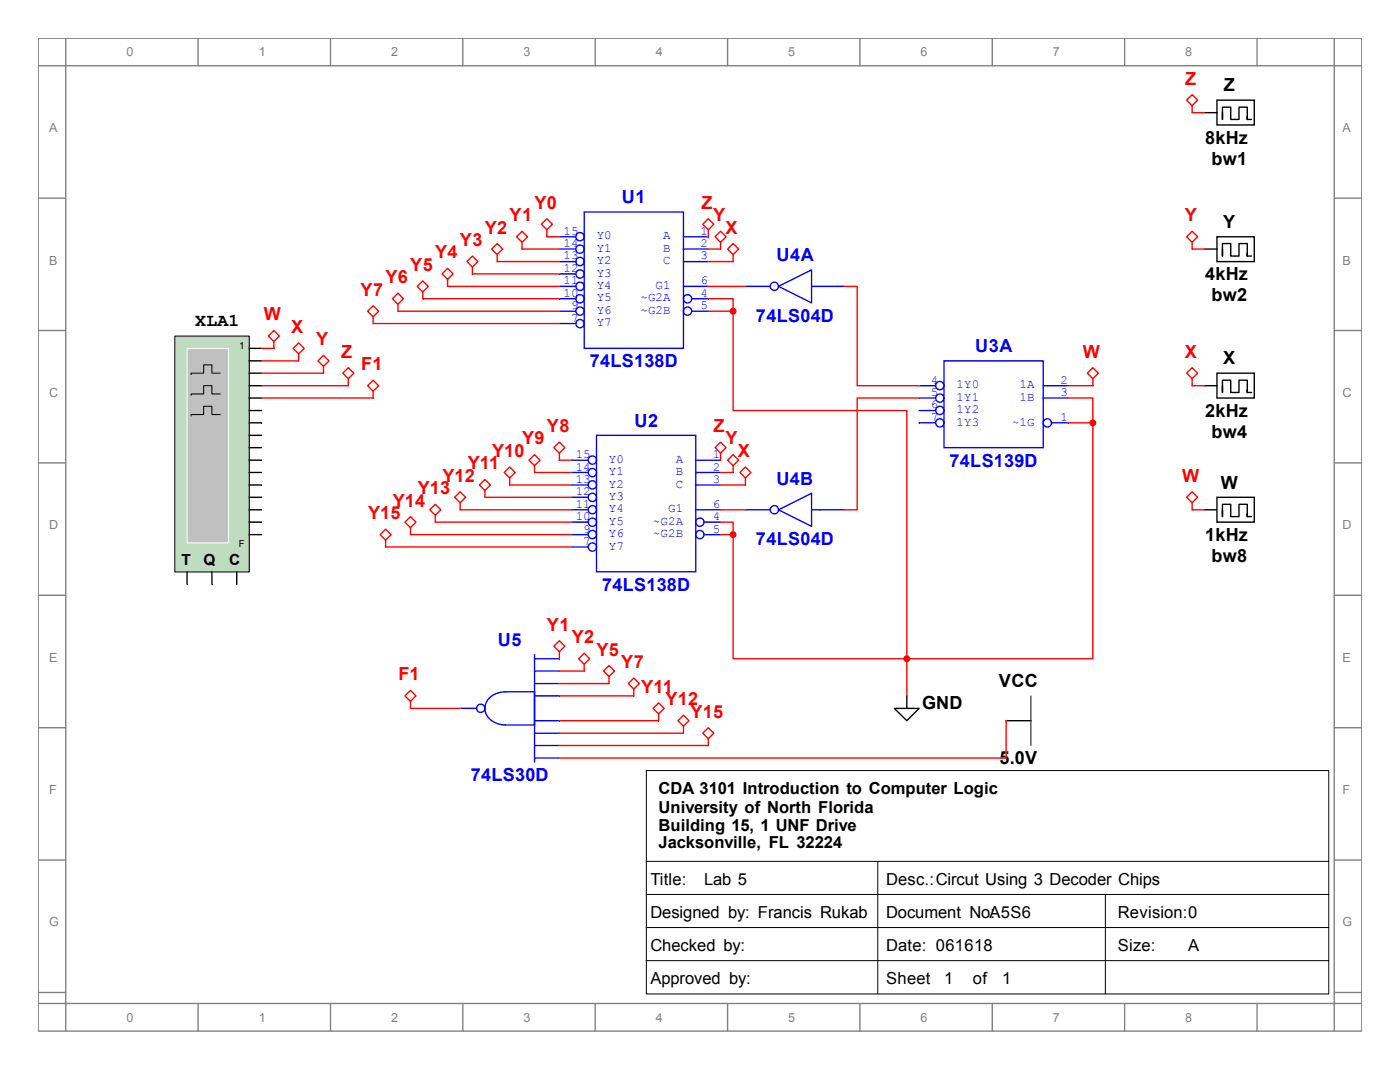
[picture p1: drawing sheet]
<svg xmlns="http://www.w3.org/2000/svg" width="279mm" height="216mm" viewBox="0 0 279 216" stroke-linecap="round" stroke-linejoin="round" font-family="sans-serif">
<g fill="none" stroke="#808080" stroke-width=".28">
<path d="M7.6 7.6h264.2v198.1h-264.2zM7.6 13.1h264.2M13.1 7.6v198.1M39.5 7.6v5.5M66 7.6v5.5M92.4 7.6v5.5M118.8 7.6v5.5M145.2 7.6v5.5M171.6 7.6v5.5M198 7.6v5.5M224.5 7.6v5.5M250.9 7.6v5.5"/>
<path d="M266.3 7.6v198.1M7.6 39.5h5.5M266.3 39.5h5.5M7.6 66h5.5M266.3 66h5.5M7.6 92.4h5.5M266.3 92.4h5.5M7.6 118.8h5.5M266.3 118.8h5.5M7.6 145.2h5.5M266.3 145.2h5.5M7.6 171.6h5.5"/>
<path d="M266.3 171.6h5.5M7.6 198h5.5M266.3 198h5.5M7.6 200.2h264.2M39.5 200.2v5.5M66 200.2v5.5M92.4 200.2v5.5M118.8 200.2v5.5M145.2 200.2v5.5M171.6 200.2v5.5M198 200.2v5.5M224.5 200.2v5.5"/>
<path d="M250.9 200.2v5.5"/>
</g>
<path d="M129 153.8h136.2v44.5h-136.2zM128.9 171.9h136.3M128.9 178.5h136.3M175.2 171.9v26.4M220.6 178.5v19.8M128.9 185.1h136.3M128.9 191.7h136.3" fill="none" stroke="#000" stroke-width=".2"/>
<path d="M116.6 42.3h19.8v27.2h-19.8z" fill="none" stroke="#00f" stroke-width=".28"/>
<g fill="none" stroke="#00f" stroke-width=".28">
<path d="M111.6 47.2h3.3"/>
<circle cx="115.8" cy="47.2" r=".83"/>
</g>
<g fill="none" stroke="#00f" stroke-width=".28">
<path d="M111.6 49.7h3.3"/>
<circle cx="115.8" cy="49.7" r=".83"/>
</g>
<g fill="none" stroke="#00f" stroke-width=".28">
<path d="M111.6 52.2h3.3"/>
<circle cx="115.8" cy="52.2" r=".83"/>
</g>
<g fill="none" stroke="#00f" stroke-width=".28">
<path d="M111.6 54.7h3.3"/>
<circle cx="115.8" cy="54.7" r=".83"/>
</g>
<g fill="none" stroke="#00f" stroke-width=".28">
<path d="M111.6 57.1h3.3"/>
<circle cx="115.8" cy="57.1" r=".83"/>
</g>
<g fill="none" stroke="#00f" stroke-width=".28">
<path d="M111.6 59.6h3.3"/>
<circle cx="115.8" cy="59.6" r=".83"/>
</g>
<g fill="none" stroke="#00f" stroke-width=".28">
<path d="M111.6 62.1h3.3"/>
<circle cx="115.8" cy="62.1" r=".83"/>
</g>
<g fill="none" stroke="#00f" stroke-width=".28">
<path d="M111.6 64.6h3.3"/>
<circle cx="115.8" cy="64.6" r=".83"/>
</g>
<path d="M136.4 47.2h5" fill="none" stroke="#00f" stroke-width=".28"/>
<path d="M136.4 49.7h5" fill="none" stroke="#00f" stroke-width=".28"/>
<path d="M136.4 52.2h5" fill="none" stroke="#00f" stroke-width=".28"/>
<path d="M136.4 57.1h5" fill="none" stroke="#00f" stroke-width=".28"/>
<g fill="none" stroke="#00f" stroke-width=".28">
<path d="M138 59.6h3.4"/>
<circle cx="137.2" cy="59.6" r=".83"/>
</g>
<g fill="none" stroke="#00f" stroke-width=".28">
<path d="M138 62.1h3.4M119 86.9h19.9v27.2h-19.9z"/>
<circle cx="137.2" cy="62.1" r=".83"/>
</g>
<g fill="none" stroke="#00f" stroke-width=".28">
<path d="M114.1 91.8h3.3"/>
<circle cx="118.2" cy="91.8" r=".82"/>
</g>
<g fill="none" stroke="#00f" stroke-width=".28">
<path d="M114.1 94.3h3.3"/>
<circle cx="118.2" cy="94.3" r=".82"/>
</g>
<g fill="none" stroke="#00f" stroke-width=".28">
<path d="M114.1 96.8h3.3"/>
<circle cx="118.2" cy="96.8" r=".82"/>
</g>
<g fill="none" stroke="#00f" stroke-width=".28">
<path d="M114.1 99.2h3.3"/>
<circle cx="118.2" cy="99.2" r=".82"/>
</g>
<g fill="none" stroke="#00f" stroke-width=".28">
<path d="M114.1 101.7h3.3"/>
<circle cx="118.2" cy="101.7" r=".82"/>
</g>
<g fill="none" stroke="#00f" stroke-width=".28">
<path d="M114.1 104.2h3.3"/>
<circle cx="118.2" cy="104.2" r=".82"/>
</g>
<g fill="none" stroke="#00f" stroke-width=".28">
<path d="M114.1 106.7h3.3"/>
<circle cx="118.2" cy="106.7" r=".82"/>
</g>
<g fill="none" stroke="#00f" stroke-width=".28">
<path d="M114.1 109.1h3.3"/>
<circle cx="118.2" cy="109.2" r=".82"/>
</g>
<path d="M138.9 91.8h4.9" fill="none" stroke="#00f" stroke-width=".28"/>
<path d="M138.9 94.3h4.9" fill="none" stroke="#00f" stroke-width=".28"/>
<path d="M138.9 96.8h4.9" fill="none" stroke="#00f" stroke-width=".28"/>
<path d="M138.9 101.7h4.9" fill="none" stroke="#00f" stroke-width=".28"/>
<g fill="none" stroke="#00f" stroke-width=".28">
<path d="M140.5 104.2h3.3"/>
<circle cx="139.7" cy="104.2" r=".82"/>
</g>
<g fill="none" stroke="#00f" stroke-width=".28">
<path d="M188.4 72h19.8v17.3h-19.8zM140.5 106.7h3.3"/>
<circle cx="139.7" cy="106.7" r=".82"/>
</g>
<g fill="none" stroke="#00f" stroke-width=".28">
<path d="M183.4 77h3.3"/>
<circle cx="187.6" cy="76.9" r=".82"/>
</g>
<g fill="none" stroke="#00f" stroke-width=".28">
<path d="M183.4 79.4h3.3"/>
<circle cx="187.6" cy="79.4" r=".82"/>
</g>
<g fill="none" stroke="#00f" stroke-width=".28">
<path d="M183.4 81.9h3.3"/>
<circle cx="187.6" cy="81.9" r=".82"/>
</g>
<g fill="none" stroke="#00f" stroke-width=".28">
<path d="M183.4 84.4h3.3"/>
<circle cx="187.6" cy="84.4" r=".82"/>
</g>
<path d="M208.2 77h4.9" fill="none" stroke="#00f" stroke-width=".28"/>
<path d="M208.2 79.4h4.9" fill="none" stroke="#00f" stroke-width=".28"/>
<g fill="none" stroke="#00f" stroke-width=".28">
<path d="M209.8 84.4h3.3"/>
<circle cx="209" cy="84.4" r=".82"/>
</g>
<g fill="none" stroke="#000" stroke-width=".28">
<path d="M242.9 20h7.4v4.9h-7.4zM240.4 22.5h2.5M244 22.5v1.3v-2.4h1.6v2.4h1.7v-2.4h1.6v2.4v-.5M248.9 23.8h.9M240.4 49.7h2.5M242.9 47.2h7.4v5h-7.4zM244 49.7v1.4v-2.5h1.6v2.5h1.7v-2.5h1.6v2.5v-.6M248.9 51.1h.9M240.4 77h2.5M242.9 74.5h7.4v4.9h-7.4zM244 77v1.3v-2.4h1.6v2.4h1.7v-2.4h1.6v2.4v-.5M248.9 78.3h.9"/>
<path d="M242.9 99.2h7.4v5h-7.4zM240.4 101.7h2.5M244 101.7v1.4v-2.5h1.6v2.5h1.7v-2.5h1.6v2.5v-.6M248.9 103.1h.9M181 138.9v2.5M178.5 141.4h4.9l-2.4 2.4zM200.8 143.8h4.9"/>
</g>
<path d="M205.7 138.9v9.9" fill="none" stroke="#000" stroke-width=".2"/>
<path d="M108 44.7l1.1-1.1 1.1 1.1-1.1 1.1z" fill="none" stroke="#f00" stroke-width=".28"/>
<path d="M103.1 47.2l1.1-1.1 1.1 1.1-1.1 1.1zM109.1 45.8v1.4" fill="none" stroke="#f00" stroke-width=".28"/>
<path d="M98.1 49.7l1.1-1.1 1.1 1.1-1.1 1.1zM104.2 48.3v1.4" fill="none" stroke="#f00" stroke-width=".28"/>
<path d="M94.3 51.1l1.1 1.1-1.1 1.1-1.1-1.1zM99.2 50.8v1.4" fill="none" stroke="#f00" stroke-width=".28"/>
<path d="M88.2 54.7l1.1-1.1 1.1 1.1-1.1 1.1zM94.3 53.3v1.4" fill="none" stroke="#f00" stroke-width=".28"/>
<path d="M83.3 57.1l1.1-1.1 1.1 1.1-1.1 1.2zM89.3 55.8v1.3" fill="none" stroke="#f00" stroke-width=".28"/>
<path d="M78.3 59.6l1.1-1.1 1.1 1.1-1.1 1.1zM84.4 58.3v1.3" fill="none" stroke="#f00" stroke-width=".28"/>
<path d="M73.4 62.1l1.1-1.1 1.1 1.1-1.1 1.1zM79.4 60.7v1.4" fill="none" stroke="#f00" stroke-width=".28"/>
<path d="M84.4 59.6h27.2M89.3 57.1h22.3M94.3 54.7h17.3M99.2 52.2h12.4M104.2 49.7h7.4M109.1 47.2h2.5M74.5 63.2v1.4h37.1M79.4 62.1h32.2M110.5 89.3l1.1-1.1 1.1 1.1-1.1 1.1z" fill="none" stroke="#f00" stroke-width=".28"/>
<path d="M105.6 91.8l1.1-1.1 1.1 1.1-1.1 1.1zM111.6 90.4v1.4" fill="none" stroke="#f00" stroke-width=".28"/>
<path d="M100.6 94.3l1.1-1.1 1.1 1.1-1.1 1.1zM106.7 92.9v1.4" fill="none" stroke="#f00" stroke-width=".28"/>
<path d="M95.7 96.8l1.1-1.1 1.1 1.1-1.1 1.1zM101.7 95.4v1.4" fill="none" stroke="#f00" stroke-width=".28"/>
<path d="M90.7 99.2l1.1-1.1 1.1 1.1-1.1 1.1zM96.8 97.9v1.3" fill="none" stroke="#f00" stroke-width=".28"/>
<path d="M85.8 101.7l1.1-1.1 1.1 1.1-1.1 1.1zM91.8 100.3v1.4" fill="none" stroke="#f00" stroke-width=".28"/>
<path d="M80.8 104.2l1.1-1.1 1.1 1.1-1.1 1.1zM86.9 102.8v1.4" fill="none" stroke="#f00" stroke-width=".28"/>
<path d="M75.9 106.7l1.1-1.1 1.1 1.1-1.1 1.1zM81.9 105.3v1.4" fill="none" stroke="#f00" stroke-width=".28"/>
<path d="M96.8 99.2h17.3M101.7 96.8h12.4M106.7 94.3h7.4M111.6 91.8h2.5M77 107.8v1.3h37.1M81.9 106.7h32.2M86.9 104.2h27.2M91.8 101.7h22.3" fill="none" stroke="#f00" stroke-width=".28"/>
<circle cx="218.1" cy="84.4" r=".55" fill="#f00"/>
<g fill="none" stroke="#f00" stroke-width=".28">
<path d="M213.1 79.4h5v5h-5"/>
<circle cx="218.1" cy="84.4" r=".55"/>
</g>
<g fill="none" stroke="#00f" stroke-width=".28">
<path d="M155.4 57.1l6.6-3.3v6.7zM162 57.1h1.6"/>
<circle cx="154.5" cy="57.1" r=".82"/>
</g>
<path d="M148.8 57.1h4.9" fill="none" stroke="#00f" stroke-width=".28"/>
<g fill="none" stroke="#00f" stroke-width=".28">
<path d="M163.6 57.1h5M155.4 101.7l6.6-3.3v6.6zM162 101.7h1.6"/>
<circle cx="154.5" cy="101.7" r=".82"/>
</g>
<path d="M148.8 101.7h4.9" fill="none" stroke="#00f" stroke-width=".28"/>
<path d="M163.6 101.7h5" fill="none" stroke="#00f" stroke-width=".28"/>
<path d="M141.4 57.1h7.4M168.6 57.1h2.5v19.9h12.3M183.4 79.4h-12.3v22.3h-2.5M143.8 101.7h5" fill="none" stroke="#f00" stroke-width=".28"/>
<circle cx="181" cy="131.4" r=".56" fill="#f00"/>
<g fill="none" stroke="#f00" stroke-width=".28">
<path d="M218.1 84.4v47h-37.1v7.5"/>
<circle cx="181" cy="131.4" r=".56"/>
</g>
<circle cx="146.3" cy="106.7" r=".56" fill="#f00"/>
<g fill="none" stroke="#f00" stroke-width=".28">
<path d="M236.8 20l1.1-1.1 1.1 1.1-1.1 1.1zM143.8 106.7h2.5"/>
<circle cx="146.3" cy="106.7" r=".56"/>
</g>
<path d="M237.9 21.1v1.4M236.8 47.2l1.1-1.1 1.1 1.1-1.1 1.1z" fill="none" stroke="#f00" stroke-width=".28"/>
<path d="M237.9 48.3v1.4M236.8 74.5l1.1-1.1 1.1 1.1-1.1 1.1z" fill="none" stroke="#f00" stroke-width=".28"/>
<path d="M237.9 75.6v1.4M236.8 99.2l1.1-1.1 1.1 1.1-1.1 1.1z" fill="none" stroke="#f00" stroke-width=".28"/>
<path d="M140.3 44.7l1.1-1.1 1.1 1.1-1.1 1.1zM237.9 100.3v1.4" fill="none" stroke="#f00" stroke-width=".28"/>
<path d="M141.4 47.2h.1M141.4 45.8v1.4M142.7 47.2l1.1-1.1 1.1 1.1-1.1 1.1z" fill="none" stroke="#f00" stroke-width=".28"/>
<path d="M143.8 48.3v1.4h-2.4M145.2 49.7l1.1-1.1 1.1 1.1-1.1 1.1z" fill="none" stroke="#f00" stroke-width=".28"/>
<path d="M146.3 50.8v1.4h-4.9M142.7 89.3l1.1-1.1 1.1 1.1-1.1 1.1z" fill="none" stroke="#f00" stroke-width=".28"/>
<path d="M143.8 90.4v1.4M145.2 91.8l1.1-1.1 1.1 1.1-1.1 1.1z" fill="none" stroke="#f00" stroke-width=".28"/>
<path d="M146.3 92.9v1.4M147.7 94.3l1.1-1.1 1.1 1.1-1.1 1.1z" fill="none" stroke="#f00" stroke-width=".28"/>
<path d="M143.8 94.3h2.5M148.8 95.4v1.4h-5M143.8 104.2h2.5v2.5" fill="none" stroke="#f00" stroke-width=".28"/>
<circle cx="146.3" cy="62.1" r=".56" fill="#f00"/>
<g fill="none" stroke="#f00" stroke-width=".28">
<path d="M141.4 59.6h4.9v2.5M141.4 62.1h4.9M146.3 62.1v19.8h34.7v49.5"/>
<circle cx="146.3" cy="62.1" r=".56"/>
</g>
<path d="M97.5 139.5a4.4 4.4 0 0 1 3.4-1.5h5.8v6.7h-5.8a3.8 3.8 0 0 1-4.1-3.3l.1-.7zM106.7 130.6v21.5" fill="none" stroke="#00f" stroke-width=".28"/>
<path d="M106.7 131.4h4.9" fill="none" stroke="#00f" stroke-width=".28"/>
<path d="M106.7 133.9h4.9" fill="none" stroke="#00f" stroke-width=".28"/>
<path d="M106.7 136.4h4.9" fill="none" stroke="#00f" stroke-width=".28"/>
<path d="M106.7 138.9h4.9" fill="none" stroke="#00f" stroke-width=".28"/>
<g fill="none" stroke="#00f" stroke-width=".28">
<path d="M91.8 141.4h3.3"/>
<circle cx="95.9" cy="141.3" r=".83"/>
</g>
<path d="M106.7 143.8h4.9" fill="none" stroke="#00f" stroke-width=".28"/>
<path d="M106.7 146.3h4.9" fill="none" stroke="#00f" stroke-width=".28"/>
<path d="M106.7 148.8h4.9" fill="none" stroke="#00f" stroke-width=".28"/>
<path d="M106.7 151.3h4.9" fill="none" stroke="#00f" stroke-width=".28"/>
<path d="M110.5 128.9l1.1-1.1 1.1 1.1-1.1 1.1z" fill="none" stroke="#f00" stroke-width=".28"/>
<path d="M111.6 131.4h.1M111.6 130v1.4M116.6 130.3l1.1 1.1-1.1 1.1-1.1-1.1z" fill="none" stroke="#f00" stroke-width=".28"/>
<path d="M116.6 132.5v1.4h-5M120.4 133.9l1.1-1.1 1.1 1.1-1.1 1.1z" fill="none" stroke="#f00" stroke-width=".28"/>
<path d="M121.5 135v1.4M125.4 136.4l1.1-1.1 1.1 1.1-1.1 1.1z" fill="none" stroke="#f00" stroke-width=".28"/>
<path d="M126.5 137.5v1.4M130.3 141.4l1.1-1.1 1.1 1.1-1.1 1.1z" fill="none" stroke="#f00" stroke-width=".28"/>
<path d="M131.4 142.5v1.3M135.3 143.8l1.1-1.1 1.1 1.1-1.1 1.1z" fill="none" stroke="#f00" stroke-width=".28"/>
<path d="M136.4 144.9v1.4M140.3 146.3l1.1-1.1 1.1 1.1-1.1 1.1z" fill="none" stroke="#f00" stroke-width=".28"/>
<path d="M217 74.5l1.1-1.1 1.1 1.1-1.1 1.1zM146.3 106.7v24.7h34.7M111.6 138.9h14.9M111.6 136.4h9.9M111.6 146.3h24.8M111.6 143.8h19.8M141.4 147.4v1.4h-29.8M200.8 143.8v7.5h-89.2" fill="none" stroke="#f00" stroke-width=".28"/>
<path d="M218.1 75.6v1.4h-5M80.8 138.9l1.1-1.1 1.1 1.1-1.1 1.1z" fill="none" stroke="#f00" stroke-width=".28"/>
<path d="M81.9 140v1.4h9.9" fill="none" stroke="#f00" stroke-width=".28"/>
<path d="M34.9 67.1h14.8v47h-14.8z" fill="#c0dcc0"/>
<path d="M34.9 67.1h14.8v47h-14.8z" fill="none" stroke="#000" stroke-width=".2"/>
<path d="M37.4 69.6h8.2v38.7h-8.2z" fill="#c0c0c0"/>
<path d="M37.3 69.6h8.3v38.7h-8.3z" fill="none" stroke="#fff" stroke-width=".2"/>
<path d="M43.9 74.5h-1.6v-1.7h-1.7v1.7h-2.5v.3M43.9 78.6h-1.6v-1.6h-1.7v1.6h-2.5v.3M43.9 82.7h-1.6v-1.6h-1.7v1.6h-2.5v.3" fill="none" stroke="#000" stroke-width=".2"/>
<g fill="none" stroke="#000" stroke-width=".28">
<path d="M49.7 69.5h2.5M49.7 72h2.5M49.7 74.5h2.5M49.7 77h2.5M49.7 79.4h2.5M49.7 81.9h2.5M49.7 84.4h2.5M49.7 86.9h2.5M49.7 89.3h2.5M49.7 91.8h2.5M49.7 94.3h2.5M49.7 96.8h2.5"/>
<path d="M49.7 99.2h2.5M37.3 114.1v2.5M42.3 114.1v2.5M47.2 114.1v2.5M49.7 101.7h2.5M49.7 104.2h2.5M49.7 106.7h2.5"/>
</g>
<path d="M53.6 67.1l1.1-1.1 1.1 1.1-1.1 1.1z" fill="none" stroke="#f00" stroke-width=".28"/>
<path d="M54.7 68.2v1.3h-2.5M58.5 69.5l1.1-1.1 1.1 1.1-1.1 1.1z" fill="none" stroke="#f00" stroke-width=".28"/>
<path d="M59.6 70.6v1.4M63.5 72l1.1-1.1 1.1 1.1-1.1 1.1z" fill="none" stroke="#f00" stroke-width=".28"/>
<path d="M64.6 73.1v1.4M68.4 74.5l1.1-1.1 1.1 1.1-1.1 1.1z" fill="none" stroke="#f00" stroke-width=".28"/>
<path d="M69.5 75.6v1.4M73.4 77l1.1-1.1 1.1 1.1-1.1 1.1z" fill="none" stroke="#f00" stroke-width=".28"/>
<path d="M237.9 22.5h2.5M237.9 49.7h2.5M52.2 77h17.3M52.2 74.5h12.4M52.2 72h7.4M74.5 78.1v1.3h-22.3M237.9 77h2.5M237.9 101.7h2.5" fill="none" stroke="#f00" stroke-width=".28"/>
<g font-size="3.6" fill="#f00">
<text x="236.5" y="16.9">Z</text>
<text x="106.6" y="41.7">Y0</text>
<text x="140" y="41.7">Z</text>
<text x="96.7" y="46.6">Y2</text>
<text x="101.7" y="44.1">Y1</text>
<text x="142.3" y="44.1">Y</text>
<text x="144.8" y="46.6">X</text>
<text x="236.4" y="44.1">Y</text>
<text x="86.8" y="51.6">Y4</text>
<text x="91.8" y="49.1">Y3</text>
<text x="72" y="59">Y7</text>
<text x="76.9" y="56.5">Y6</text>
<text x="81.9" y="54">Y5</text>
<text x="52.7" y="63.9">W</text>
<text x="58.1" y="66.4">X</text>
<text x="63.1" y="68.9">Y</text>
<text x="68.1" y="71.4">Z</text>
<text x="216.1" y="71.4">W</text>
<text x="236.4" y="71.4">X</text>
<text x="72.1" y="73.8">F1</text>
<text x="104.2" y="88.7">Y9</text>
<text x="109.1" y="86.2">Y8</text>
<text x="142.4" y="86.2">Z</text>
<text x="144.8" y="88.7">Y</text>
<text x="93.3" y="93.6">Y11</text>
<text x="98.2" y="91.2">Y10</text>
<text x="147.3" y="91.2">X</text>
<text x="78.4" y="101.1">Y14</text>
<text x="83.4" y="98.6">Y13</text>
<text x="88.3" y="96.1">Y12</text>
<text x="235.9" y="96.1">W</text>
<text x="73.5" y="103.5">Y15</text>
<text x="109.1" y="125.9">Y1</text>
<text x="114.1" y="128.3">Y2</text>
<text x="119" y="130.8">Y5</text>
<text x="79.5" y="135.8">F1</text>
<text x="124" y="133.3">Y7</text>
<text x="128" y="138.2">Y11</text>
<text x="132.8" y="140.7">Y12</text>
<text x="137.8" y="143.2">Y15</text>
</g>
<g font-size="3.6">
<text x="244.2" y="18.2">Z</text>
<text x="240.5" y="28.7">8kHz</text>
<text x="241.8" y="32.9">bw1</text>
<text x="244.1" y="45.5">Y</text>
<text x="240.5" y="56">4kHz</text>
<text x="38.9" y="65.1">XLA1</text>
<text x="241.8" y="60.1">bw2</text>
<text x="244.1" y="72.7">X</text>
<text x="240.5" y="83.2">2kHz</text>
<text x="241.8" y="87.3">bw4</text>
<text x="243.6" y="97.5">W</text>
<text x="240.5" y="107.9">1kHz</text>
<text x="241.8" y="112.1">bw8</text>
<text x="199.3" y="137.1">VCC</text>
<text x="184" y="141.5">GND</text>
<text x="199.5" y="152.5">5.0V</text>
</g>
<g font-size="3.6" fill="#00f">
<text x="124.1" y="40.6">U1</text>
<text x="155" y="52.1">U4A</text>
<text x="150.9" y="64.2">74LS04D</text>
<text x="194.6" y="70.3">U3A</text>
<text x="117.7" y="73.3">74LS138D</text>
<text x="126.7" y="85.1">U2</text>
<text x="189.5" y="93.1">74LS139D</text>
<text x="155" y="96.7">U4B</text>
<text x="150.9" y="108.8">74LS04D</text>
<text x="120.2" y="117.9">74LS138D</text>
<text x="99.4" y="128.9">U5</text>
<text x="93.9" y="155.8">74LS30D</text>
</g>
<g font-size="3.3">
<text x="131.4" y="158.4">CDA 3101 Introduction to Computer Logic</text>
<text x="131.4" y="162.2">University of North Florida</text>
<text x="131.4" y="165.8">Building 15, 1 UNF Drive</text>
<text x="131.4" y="169.1">Jacksonville, FL 32224</text>
<text x="129.8" y="176.5">Title:</text>
<text x="140.5" y="176.5">Lab 5</text>
<text x="176.9" y="176.5">Desc.:Circut Using 3 Decoder Chips</text>
<text x="129.8" y="183.1">Designed by: Francis Rukab</text>
<text x="176.9" y="183.1">Document No:A5S6</text>
<text x="223.1" y="183.1">Revision:0</text>
<text x="129.8" y="189.7">Checked by:</text>
<text x="176.9" y="189.7">Date: 061618</text>
<text x="223.1" y="189.7">Size:</text>
<text x="237.1" y="189.7">A</text>
<text x="129.8" y="196.3">Approved by:</text>
<text x="176.9" y="196.3">Sheet</text>
<text x="188.4" y="196.3">1</text>
<text x="194.2" y="196.3">of</text>
<text x="200" y="196.3">1</text>
</g>
<g font-size="3">
<text x="36.2" y="112.7">T</text>
<text x="40.6" y="112.7">Q</text>
<text x="45.8" y="112.7">C</text>
</g>
<g font-size="2.5" fill="#808080">
<text x="25.2" y="11.2">0</text>
<text x="51.6" y="11.2">1</text>
<text x="78.1" y="11.2">2</text>
<text x="104.5" y="11.2">3</text>
<text x="130.9" y="11.2">4</text>
<text x="157.3" y="11.2">5</text>
<text x="183.7" y="11.2">6</text>
<text x="210.1" y="11.2">7</text>
<text x="236.6" y="11.2">8</text>
<text x="9.8" y="26.4">A</text>
<text x="267.9" y="26.4">A</text>
<text x="9.8" y="52.8">B</text>
<text x="267.9" y="52.8">B</text>
<text x="9.8" y="79.2">C</text>
<text x="267.9" y="79.2">C</text>
<text x="9.8" y="105.6">D</text>
<text x="267.9" y="105.6">D</text>
<text x="9.8" y="132">E</text>
<text x="267.9" y="132">E</text>
<text x="9.8" y="158.5">F</text>
<text x="267.9" y="158.5">F</text>
<text x="9.8" y="184.9">G</text>
<text x="267.9" y="184.9">G</text>
<text x="25.2" y="203.8">0</text>
<text x="51.6" y="203.8">1</text>
<text x="78.1" y="203.8">2</text>
<text x="104.5" y="203.8">3</text>
<text x="130.9" y="203.8">4</text>
<text x="157.3" y="203.8">5</text>
<text x="183.7" y="203.8">6</text>
<text x="210.1" y="203.8">7</text>
<text x="236.6" y="203.8">8</text>
</g>
<g font-size="2.5" fill="#00f">
<text x="112.4" y="46.8">15</text>
<text x="119.1" y="47.8">Y0</text>
<text x="132.4" y="47.8">A</text>
<text x="139.8" y="46.8">1</text>
<text x="112.4" y="49.3">14</text>
<text x="112.4" y="51.8">13</text>
<text x="119.1" y="50.2">Y1</text>
<text x="119.1" y="52.7">Y2</text>
<text x="132.4" y="50.2">B</text>
<text x="132.4" y="52.7">C</text>
<text x="139.8" y="49.3">2</text>
<text x="139.8" y="51.8">3</text>
<text x="112.4" y="54.3">12</text>
<text x="112.4" y="56.7">11</text>
<text x="112.4" y="59.2">10</text>
<text x="119.1" y="55.2">Y3</text>
<text x="119.1" y="57.7">Y4</text>
<text x="130.9" y="57.7">G1</text>
<text x="139.8" y="56.7">6</text>
<text x="139.8" y="59.2">4</text>
<text x="114" y="61.7">9</text>
<text x="114" y="64.2">7</text>
<text x="119.1" y="60.2">Y5</text>
<text x="119.1" y="62.6">Y6</text>
<text x="119.1" y="65.1">Y7</text>
<text x="127.8" y="60.2">~G2A</text>
<text x="127.8" y="62.6">~G2B</text>
<text x="139.8" y="61.7">5</text>
<text x="185.8" y="76.5">4</text>
<text x="190.9" y="77.5">1Y0</text>
<text x="203.5" y="77.5">1A</text>
<text x="211.6" y="76.5">2</text>
<text x="185.8" y="79">5</text>
<text x="185.8" y="81.5">6</text>
<text x="185.8" y="84">7</text>
<text x="190.9" y="80">1Y1</text>
<text x="190.9" y="82.4">1Y2</text>
<text x="203.5" y="80">1B</text>
<text x="211.6" y="79">3</text>
<text x="211.6" y="84">1</text>
<text x="190.9" y="84.9">1Y3</text>
<text x="202" y="84.9">~1G</text>
<text x="114.9" y="91.4">15</text>
<text x="114.9" y="93.9">14</text>
<text x="121.5" y="92.3">Y0</text>
<text x="121.5" y="94.8">Y1</text>
<text x="134.9" y="92.3">A</text>
<text x="134.9" y="94.8">B</text>
<text x="142.3" y="91.4">1</text>
<text x="142.3" y="93.9">2</text>
<text x="114.9" y="96.4">13</text>
<text x="114.9" y="98.8">12</text>
<text x="114.9" y="101.3">11</text>
<text x="121.5" y="97.3">Y2</text>
<text x="121.5" y="99.8">Y3</text>
<text x="134.9" y="97.3">C</text>
<text x="142.3" y="101.3">6</text>
<text x="142.3" y="96.4">3</text>
<text x="114.9" y="103.8">10</text>
<text x="116.4" y="106.3">9</text>
<text x="121.5" y="102.2">Y4</text>
<text x="121.5" y="104.7">Y5</text>
<text x="121.5" y="107.2">Y6</text>
<text x="130.3" y="104.7">~G2A</text>
<text x="130.3" y="107.2">~G2B</text>
<text x="133.3" y="102.2">G1</text>
<text x="142.3" y="103.8">4</text>
<text x="142.3" y="106.3">5</text>
<text x="116.4" y="108.8">7</text>
<text x="121.5" y="109.7">Y7</text>
</g>
<g font-size="1.9">
<text x="47.8" y="69.6">1</text>
<text x="47.7" y="109.2">F</text>
</g>
</svg>
